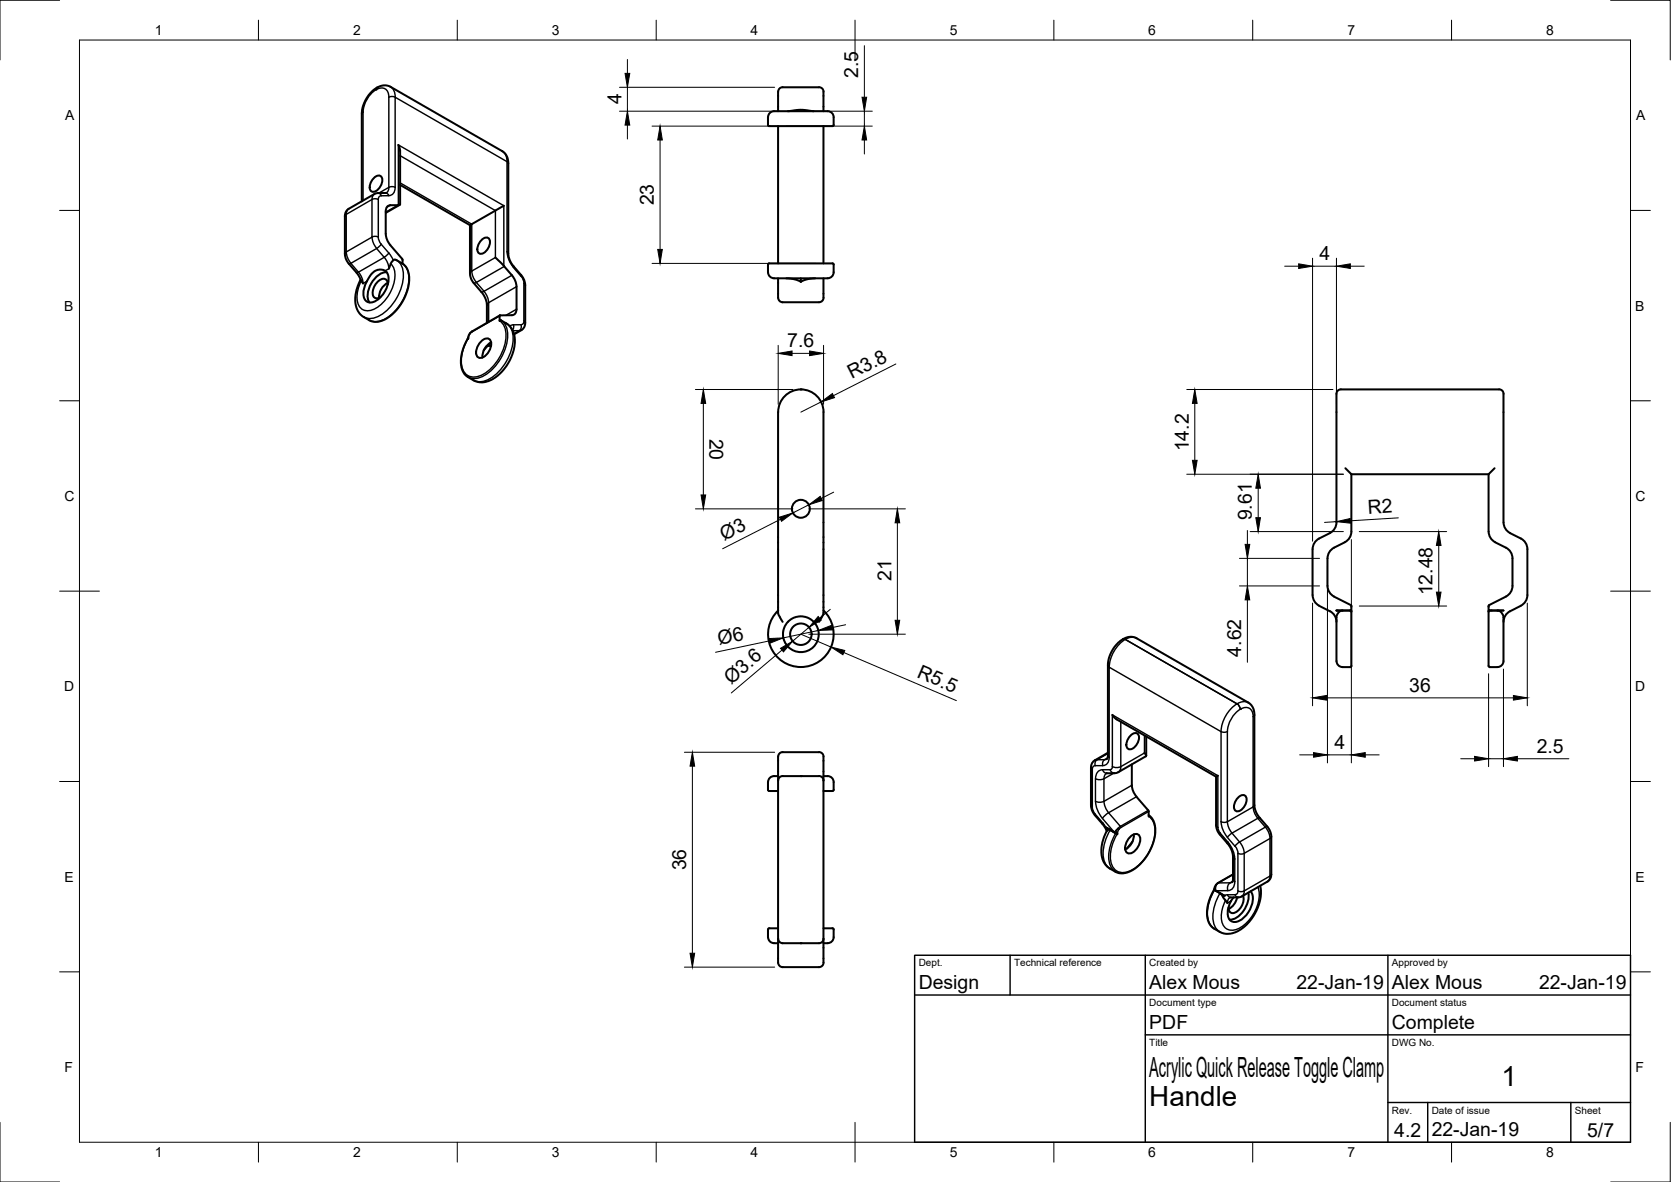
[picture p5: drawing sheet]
<svg xmlns="http://www.w3.org/2000/svg" width="420mm" height="297mm" viewBox="0 0 420 297" stroke-linecap="round" stroke-linejoin="round" font-family="sans-serif">
<!-- layer: Visible -->
<g fill="none" stroke="#000" stroke-width=".51">
<path d="M100.2 36.4l.4 1.5v13.4l-.4 .2M193.7 28.2l.9-.3h12.5a2.34 2.34 0 0 1 2.4 1.1l.1 2.4a1.1 1.1 0 0 1-1.4 .3h-13.7a1.07 1.07 0 0 1-1.4-.3l.1-2.4zM195.6 23.1v4.8M195.6 31.7v34.5M195.7 23a1.13 1.13 0 0 1 1.1-1.1h9.1a1.48 1.48 0 0 1 1.2 1.9v4.1M198.1 27.9l3.2-.3 3.3 .3M207.1 31.7v34.5M91 50.6v-22a7.1 7.1 0 0 1 5.8-7.2l1.4 .4 28.1 16.2 .8 .7 .5 .9 .2 1.1v23.4l.2 .9 .7 1.3 2.4 2.9a3.9 3.9 0 0 1 1 2.5v9.4a2.1 2.1 0 0 1-1 1.9l-1.8 1M94.1 44.6a1.13 1.13 0 0 1 1.6-.4 1.13 1.13 0 0 1 .4 1.6 2.52 2.52 0 0 1-2.7 2.3 2.53 2.53 0 0 1 .7-3.5zM97.2 48.5l-2.8 .1-6.9 4a2.06 2.06 0 0 0-.8 1.7v9.5a3.9 3.9 0 0 0 1 2.5l2.2 2.5 1.4 2.5M100.2 51.5l-2.1 .1a1.26 1.26 0 0 0-1.1 1.5v6.1l.5 1.5 .7 .9M100.5 51.5l-3.5 2"/>
<path d="M100.6 46.5l17.6 10.1M118.2 56.6v12.1a4 4 0 0 0 .9 2.4l2.1 2.4 1 1.9 .2 1.1v4.6M126.7 51.7l-8.5 4.9M93.5 68.8l1.4-1 .8-.1 .8 .2a1.84 1.84 0 0 1 1.2 2.2 6.4 6.4 0 0 1-4.3 5.9 1.87 1.87 0 0 1-2-2.2 8.5 8.5 0 0 1 1.2-3.8zM97.3 68.4a5.4 5.4 0 0 0-4.6 4.4 3.9 3.9 0 0 0 .2 3.2M97.5 71.5a1.25 1.25 0 0 0-.7-1.4 1.25 1.25 0 0 0-1.6 .4 3.3 3.3 0 0 0-1.1 4.2 1.29 1.29 0 0 0 1.6 0M97.5 71.1a4 4 0 0 0-2.2 3.8M97.8 67.5l.6-1.5 .5-.6 .4-.2 2.1 1.2 1 1.3 .5 1.9-.1 2-.3 1.3-1 2.4-.9 1.5-1.4 1.6-1.8 1.5-1.3 .7-1.1 .3-1.4-.1-2.1-1.1a6 6 0 0 1-1.8-7.1l1-2.3M98.1 61.6l3.1 3.7M101.2 65.3v1M121.2 60.2a1.13 1.13 0 0 1 1.5-.4 1.13 1.13 0 0 1 .4 1.5 2.52 2.52 0 0 1-2.6 2.4 2.53 2.53 0 0 1 .7-3.5zM124.6 64.7l2.1 2.1"/>
<path d="M125.6 79.4v1.3l.2-.3 1.5 .9a5.8 5.8 0 0 1 1.8 6.8l-1 2.7-1.7 2.4-1.9 1.7-2.4 1.1a4.2 4.2 0 0 1-3-.4l-1.6-1-.7-.6-.5-.9-.4-1.3v-1.7l.3-1.6 .5-1.6 .9-1.8M125.7 79.3l-7.2 4.1-.6 .8-.2 .7M125.7 79.2l-.1 .2M126.7 66.8l2 2.4M128.7 69.2l.6 .9 .5 1.4 .1 6.2a1.32 1.32 0 0 1-1.2 1.5l-2.9 .1M194.6 69.9h13.5M194.6 69.9a1.52 1.52 0 0 1-1.5-1.5v-1.9a1.09 1.09 0 0 1 1.4-.3h13.7a1.15 1.15 0 0 1 1.4 .3v1.9a1.49 1.49 0 0 1-1.5 1.5M195.6 69.9v4.9M197.7 69.9l1.7 .2 2 .7M201.4 69.9v.9M205 69.9l-1.7 .2-1.9 .7M207.1 69.9v4.2a1.49 1.49 0 0 1-1.2 1.9h-9.1a1.13 1.13 0 0 1-1.1-1.2"/>
<path d="M117.7 85l-.1 .1M117.7 85l.1 .1M117.7 84.9v.1M117.8 84.8l-.1 .1M120.8 86a1.62 1.62 0 0 1 2.5-.6 3.5 3.5 0 0 1-2.7 4.6 1.63 1.63 0 0 1-.7-2.5zM122.6 86.9h.9M123.5 86.1l-1.9 1.9M123.5 86.1a4 4 0 0 0-2.2 3.7M336 99v32.3a3 3 0 0 1-1.6 2.6l-2.7 1.4M337.2 97.9h39.7M337.2 97.8a1.13 1.13 0 0 0-1.2 1.2M376.9 97.8a1.13 1.13 0 0 1 1.2 1.2"/>
<path d="M378 99l.1 32.3a3.1 3.1 0 0 0 1.6 2.7l2.7 1.3a3 3 0 0 1 1.6 2.7M195.6 103.6v50.4l1.2 2.3M195.7 103.6a5.7 5.7 0 0 1 5.7-5.7 5.7 5.7 0 0 1 5.7 5.7v50.6l-1.2 2.1M338.3 117.7l1.5 1.5M339.8 119.2v14.4a3.1 3.1 0 0 1-1.7 2.7l-2.7 1.3a3.1 3.1 0 0 0-1.6 2.7v6.9a3 3 0 0 0 1.6 2.7l4.2 2.1 .2 .3M339.8 119.2h34.5M374.3 119.2v14.4M375.8 117.7l-1.5 1.5M330 138v11.5M331.7 135.3a3 3 0 0 0-1.6 2.7M374.3 133.6a3.1 3.1 0 0 0 1.6 2.7l2.8 1.3a3 3 0 0 1 1.6 2.7v6.9a3.1 3.1 0 0 1-1.6 2.7l-4.2 2.1-.2 .9a.33 .33 0 0 0-.1 .4 .33 .33 0 0 0 .4 .1M384 138v11.5a3 3 0 0 1-1.6 2.7"/>
<path d="M198.1 156.3a4.5 4.5 0 0 0 2 7.4 4.5 4.5 0 0 0 5.7-5.1 4.5 4.5 0 0 0-7.2-2.8l-.5 .5M207.1 153.4a8.2 8.2 0 0 1 .1 11.8 8.2 8.2 0 0 1-11.7 0 8.2 8.2 0 0 1 .2-11.8M330.1 149.5a3 3 0 0 0 1.6 2.7M331.7 152.2l2.7 1.4M334.4 153.6a3 3 0 0 1 1.6 2.7M336 153.4h3.5zM337.5 153.4l-.8 .4-.7 1.1v10.2a2.27 2.27 0 0 0 1.1 2.4l2.4 .1 .3-.3M339.5 153.4l.3 .3M339.8 152.3v.7a.24 .24 0 0 1 0 .4 .24 .24 0 0 1-.3 0M339.8 153.7v13.7M339.8 153.4v.3M374.3 153.4v.3"/>
<path d="M374.6 153.4l-.3 .3M374.6 153.4h3.4h-2.9M376.5 153.4l.9 .4 .6 1.1v10.2a2.3 2.3 0 0 1-1 2.4l-2.4 .1a1.02 1.02 0 0 1-.3-1.3v-12.6M379.7 153.6a3 3 0 0 0-1.6 2.7M382.4 152.2l-2.7 1.4M279.7 179.6l1.1 1.2 25 14.4M193.1 198.5l.3 .3h2.2M193.1 196.5v2M195.6 195a2.3 2.3 0 0 0-2.4 1.1l-.1 .4M195.6 190.1v51.8M195.7 190.1a1.1 1.1 0 0 1 1.1-1.1h9.1a1.5 1.5 0 0 1 1.2 1.9v45M196.8 195h9.1"/>
<path d="M196.8 195a1.13 1.13 0 0 0-1.1 1.1M205.9 195a1.13 1.13 0 0 1 1.2 1.1M207.1 195a2.35 2.35 0 0 1 2.4 1.1l.1 .4M209.6 196.5v2M209.6 198.5l-.3 .3h-2.2M278.3 190.8l.3-.8v-23a7.3 7.3 0 0 1 5.6-7l1.6 .4 28.1 16.2 .8 .6 .5 1 .2 1.1v23.4l.4 1.3 .6 1.1 2.3 2.6a4 4 0 0 1 1 2.6v9.4a2.02 2.02 0 0 1-1 1.8l-6.5 3.8-.8 .2-2.2 .1M278.6 189.2l-3.5 2a1.99 1.99 0 0 0-.8 1.7v9.5a4 4 0 0 0 1 2.5l2 2.3 1 1.7M284.4 184.7a1.13 1.13 0 0 1 1.5-.4 1.13 1.13 0 0 1 .4 1.6 2.52 2.52 0 0 1-2.6 2.3 2.53 2.53 0 0 1 .7-3.5zM284.6 192.1l.1 6.2 1 1.9 3.1 3.6v1.4M287.8 189.2a.59 .59 0 0 1 .3 .9l-7.2 4.1-2.7 .1M288.2 185v4.9M305.8 195.2v12.1a3.8 3.8 0 0 0 .9 2.4l2.2 2.6 1 2.1 .1 6.7-.2 .6"/>
<path d="M306.2 194.9l-.4 .3M278.1 208l2.4 1.4M278.1 208l1.1 .6M278.1 208l2.5 1.4h.4M279.2 208.6l1.3 .8M280.5 209.4l.3 .3M280.5 209.4l.5 .2M284 210.5a1.62 1.62 0 0 1 2.5-.5 3.5 3.5 0 0 1-2.7 4.5 1.63 1.63 0 0 1-.7-2.5zM284.8 211.5l-1.4 1.7M285.1 209.7a4 4 0 0 1-2.2 3.8M288.8 204.8l1 1 .6 1.6 .1 2.1-.5 2.1-.9 2.3-1.3 2-1.3 1.4-2.2 1.6-1.3 .5h-1.7l-2.5-1.3-1-1-.7-1.6-.2-2.1 .3-1.8 .7-2a1.29 1.29 0 0 1 .9-1.1l.4 .1M310 219.7l-3.9 2.3-.7 .9v.8"/>
<path d="M311.4 200.3a1.13 1.13 0 0 1 1.6-.4 1.13 1.13 0 0 1 .4 1.5 2.52 2.52 0 0 1-2.7 2.4 2.53 2.53 0 0 1 .7-3.5zM194.6 237h1M195.6 233.3h-2.3l-.2 .3v1.9a1.49 1.49 0 0 0 1.5 1.5M195.7 235.9a1.65 1.65 0 0 0 2 1.1h7.3a1.68 1.68 0 0 0 2.1-1.1M207.1 233.3h2.4l.1 2.2a1.49 1.49 0 0 1-1.5 1.5M207.1 237h1M207.1 235.9v6M305.2 223.7h.2M305.3 223.6l.1 .1M305.3 223.6h-.1M305.3 223.6h.1M305.4 223.7l2.4 1.4z"/>
<path d="M306.7 224.5l1.9 2.5M310.2 225.5l-.7 .9M311.1 225.5a4.1 4.1 0 0 1-2.2 2.9M312.5 225.1a3.7 3.7 0 0 1-2.5 4.4 1.14 1.14 0 0 1-1.1-1.5M313.9 224.3a6.4 6.4 0 0 1-4.3 6.8h-.5M314.5 224a4.7 4.7 0 0 1-.6 5.3 4.3 4.3 0 0 1-3.9 2.4 2.38 2.38 0 0 1-1.3-3l.9-2.3M316.9 222.6l.2 1.2-.2 2.1-.6 2.2-1 1.9-1.3 1.7-1.3 1.4-1.6 1-1.8 .5h-1.5l-1.1-.4-2-1.3-.8-1.2-.4-1.8 .1-1.9 .5-1.8 1.1-2.5M195.7 241.9a1.13 1.13 0 0 0 1.1 1.1h9.1a1.13 1.13 0 0 0 1.2-1.1"/>
<circle cx="201.4" cy="127.9" r="2.25"/>
<circle cx="201.4" cy="159.4" r="2.7"/>
</g>
<g fill="#000">
<circle cx="94.8" cy="22" r=".25"/>
<circle cx="201.4" cy="97.9" r=".25"/>
<circle cx="336" cy="153.4" r=".25"/>
<circle cx="282.4" cy="160.6" r=".25"/>
<circle cx="201.4" cy="195" r=".25"/>
<circle cx="201.4" cy="237" r=".25"/>
<circle cx="307.8" cy="225.1" r=".25"/>
</g>
<!-- layer: Visible Narrow -->
<g fill="none" stroke="#000" stroke-width=".36">
<path d="M91.3 28.2v22.2M94.5 22.5a7.2 7.2 0 0 0-3.2 5.7l-.3 .4M94.5 22.5a1.96 1.96 0 0 1 2.3-.2 1.96 1.96 0 0 1 1 2.1M94.8 22l-.2 .5M97.8 24.4v22.7M98.2 21.8l.9 1 .3 1.6a1.79 1.79 0 0 0-1.6 0M100.6 39.1l24 13.8v11.8l-6 3.4M126.3 38l.9 1 .3 1.6M87.1 53.9l-.4 .4M87.1 53.9v9.4M87.7 52.5a1.5 1.5 0 0 0-.6 1.4M93.5 50.1a1.79 1.79 0 0 1 1.6 0v9.5"/>
<path d="M93.5 59.6a1.79 1.79 0 0 1 1.6 0M93.5 59.6l-6.4 3.7M93.5 50.1l-6.4 3.8M93.5 50.1v9.5M93.5 59.6l.4 1.4 .8 1.4M94.2 48.8a1.5 1.5 0 0 0-.7 1.3M95.1 48.5l.4 .2 .4 .5M95.1 59.6l.1 .7 .6 1.1M97 48.5l.4 .2 .4 .5M97.8 49.2h-1.9a.81 .81 0 0 0-.8 .9M97.8 47.1l-2.5 1.4M97.8 47.1a1.5 1.5 0 0 1-.6 1.4"/>
<path d="M97.8 47.1a1.79 1.79 0 0 1 1.6 0M98.1 51.6l-.9 .5M99.4 47.1a1.77 1.77 0 0 1-1.6 2.1M100.1 51.6l-3.1 1.7M100.2 51.5v-15.1l26.5 15.3v15.1M100.6 46l18 10.3v11.8M127.5 40.6v22.7l.3 .4M127.5 40.6l-28.1-16.2v22.7M127.5 40.6l.3 .5M87.1 63.3l-.4 .5M87.1 63.3l.3 1.5 .8 1.3M88.2 66.2l-.5 .1"/>
<path d="M90.1 68.4l-.5 .1M90.1 68.4l.9 1.4 .3 1.4M92.2 70.7l-.9 .6M94.7 62.4l-6.5 3.8 1.9 2.2M94.7 62.4l1.9 2.3M95.8 61.4l2 2.2M95.9 61.4l-1.2 1M96.6 64.7l-6.5 3.7M96.6 64.6l1.2-1 1.1 1.8M96.6 64.7l.9 1.3 .3 1.5-1 .6M98.3 66.3a5.4 5.4 0 0 1 .4 5.9 9.5 9.5 0 0 1-5.3 5.8 2.83 2.83 0 0 1-3.6-3.4 9.5 9.5 0 0 1 1-4M99.7 65.4a4.7 4.7 0 0 1 1.6 5.2 12.4 12.4 0 0 1-6.9 9.2 3.5 3.5 0 0 1-2.9-.1"/>
<path d="M101.1 66.2a4.7 4.7 0 0 1 1.6 5.2 12.4 12.4 0 0 1-6.9 9.2 3.5 3.5 0 0 1-2.9-.1M118.6 68.1l.3 1.5 .9 1.4M118.6 68.1l-.4 .6M119.8 71l1.9 2.2M119.8 71l-.7 .1M121.7 73.2l.8 1.4 .4 1.5M121.7 73.2l-.6 .2M122.9 76.1v4.8M122.9 76.1l-.5 .6M125.6 79.4l-7 4M126.8 67l-7 4M127.5 63.3l.2 1.1 .4 1.2 1 1.6 .1-.3"/>
<path d="M128.7 69.2l-7 4M129.1 67.2l1.9 2.2M129.9 77.7l-2.7 1.5M129.9 72l-7 4.1M131.1 69.1l-.1 .3 1.1 2.3M131.7 71.2v9.5M118.2 83.8h.1M118.7 83.3l-.1 .1M122.7 86.8h.8M125.6 80.6a4.6 4.6 0 0 1 1.6 4.8 12 12 0 0 1-6.5 9 3.2 3.2 0 0 1-4.7-2.8 12 12 0 0 1 1.8-6.8l.2-.7 .6-.7M125.9 80.5a4.7 4.7 0 0 1 1.6 5.2 12.4 12.4 0 0 1-6.9 9.2 3.5 3.5 0 0 1-2.9-.2M127.3 81.3a4.7 4.7 0 0 1 1.6 5.2 12.4 12.4 0 0 1-6.9 9.2 3.5 3.5 0 0 1-2.9-.1"/>
<path d="M128.2 81.9l.9-.3 .1 .7-.3 .6M130.6 83.1l-1.4 .8M130.6 83.1h-1.7M131 81.6h-1.9M131 81.6l.1 .7-.5 .8M131.1 82.9l-.5 .2M132.1 81.1l-.4-.4a.81 .81 0 0 1-.7 .9M282.4 160.6l.5 .1M282.9 160.7l28.1 16.2M282.9 160.7a8.9 8.9 0 0 0-4 7l-.3-.5M285.8 160.4l-1.3-.3-1.6 .6M311 176.9a1.79 1.79 0 0 1 .8 1.3"/>
<path d="M311.1 176.9a8.9 8.9 0 0 0-4.1 6.9 1.8 1.8 0 0 0 1.6 0 7.2 7.2 0 0 1 3.3-5.6M311.9 178.2a1.96 1.96 0 0 1 2.3-.2 1.96 1.96 0 0 1 .9 2.1l.3-.4M313.9 176.6l-1.3-.3-1.5 .6M274.3 192.9l.4 .5M274.7 193.4v9.4M275.4 192.4h1.9M275.4 192.4a.81 .81 0 0 0-.7 1M275.4 195.7l.1 6.3 .6 1.9 1.1 1.8M275.5 195.7l1.2 .2 .9-.2M275.8 190.9l-.5 .2M275.8 190.9l-.5 .8 .1 .7M277.2 193.4h1.9"/>
<path d="M277.2 193.4a1.92 1.92 0 0 0-1.7 2.3M277.2 193.4a1.18 1.18 0 0 0 1.1 .9M277.3 192.4a1.76 1.76 0 0 0 1.6-2.1v-22.6l28.1 16.2v22.6l.8 .2 .8-.2 .3 1.5 .9 1.4M277.6 195.7v5.7M277.7 190.9h-1.9M277.7 190.9l-.5 .8 .1 .7M278.2 194.3a1.5 1.5 0 0 0-.6 1.4M278.3 190.8l-.6 .1M278.5 190.5l-.8 .4M278.6 189.8l.3 .5M278.6 189.3l-2.8 1.6M279.1 193.4a1.18 1.18 0 0 0 1.1 .9"/>
<path d="M279.7 192.7v-13.1l26.5 15.3v13M280 194.3l-2.4 1.4M281.8 181.4v11.3M281.8 192.6l-.8 .3-1.3-.2a.63 .63 0 0 1-.6 .7M281.8 192.6a1.5 1.5 0 0 1-.6 1.4M284.6 197.3l-7 4.1M287.8 184.8v4.4l-6 3.5M315.1 180.1v22.7l-6.5 3.7v-22.6M274.3 202.3l.4 .5M274.7 202.8l.1 .7 .6 1.1M275.4 204.6l1.9 2.2M275.4 204.6l-.1 .3"/>
<path d="M275.5 201.4l1.2 .2 .9-.2M277.2 205.7l3 3.5M277.3 206.8l1.1 1.8M277.3 206.8l-.1 .3M277.6 201.4l.3 1.4 .9 1.4M278.7 204.2l-1.5 1.5M278.7 204.2l3 3.5M279.2 208.6a9.5 9.5 0 0 0-1.3 8.4l1.2 1.3M281.1 208.1l-.9 1.1M281.2 208.2l-.6 1.2a9.5 9.5 0 0 0-1.3 8.4l1.2 1.3M281.2 208.2l.2 .2M281.7 207.7l-.5 .5"/>
<path d="M281.7 207.7l.1 .3M281.8 208l-.6 .6-.4 1.1M285.7 200.2l-7 4M288.7 203.7l-7 4M288.8 203.9l-7 4.1M288.8 205.2a4.6 4.6 0 0 1 1.6 4.7 12 12 0 0 1-6.5 9.1 3.2 3.2 0 0 1-4.7-2.8 10.7 10.7 0 0 1 1.7-6.5M305.8 207.3l1 2-.1 .4M306.8 209.4l1.9 2.2M307 206.5l.4 1.7 1.2 2.2M308.6 210.4l1.9 2.3M308.7 211.6l1.2 1.8 .4 1.2 .2 1.3M308.7 211.6v.3"/>
<path d="M309.8 209.4l1.9 2.2M309.8 209.4l-1.2 1M310 219.7l-3.7 2.2M310 215.3l.5 .6M310.5 215.9v5.7M310.6 212.6l.7 1.5v9.8a1.79 1.79 0 0 0 1.6 0M311.7 211.6l.8 1.4 .4 1.5-.8 .1-.8-.2M311.7 211.6l-1.2 1.1M315.4 202.3l-.1 .3a2.05 2.05 0 0 0 .3 2.1l.7 .9M316.3 205.6l-6.5 3.8M316.3 205.6l1.9 2.3M316.8 205.5l-.5 .1"/>
<path d="M318.2 207.9l-6.5 3.7M318.2 207.9l.8 1.3 .3 1.5M318.7 207.7l-.5 .2M319.3 210.7l-6.5 3.7v9.5M319.3 210.7v9.5M319.7 210.2l-.4 .5M319.7 219.7l-.4 .5M305.4 223.7h.1M305.4 223.7a9.5 9.5 0 0 0-1.2 8.4l1.1 1.2M305.8 222.4h.1M305.8 222.4l-.4 1.3M305.8 222.4l-.2 .7 .1 .7"/>
<path d="M306.8 224.5a9.5 9.5 0 0 0-1.3 8.4l1.2 1.3M307.5 225.4l.5-.4 .6-.2 .4 .5 .4 .2M308.7 223.8h-3M309.2 225.6a1.5 1.5 0 0 0-.6 1.3M309.3 221.9h-3l-.5 .5M309.5 226.4l-.9 .6M309.8 221.7l-.5 .1M310 221.5l-.7 .4M310 220.9a1.79 1.79 0 0 1-1.3 2.9 1.75 1.75 0 0 1 .6-2M310.5 224.8l.4 .5 .4 .2M310.5 224.8l-1.9 .1M311.3 223.9a.81 .81 0 0 1-.8 .9"/>
<path d="M312.9 223.9a1.5 1.5 0 0 1-.7 1.4M316.3 222.9a9.1 9.1 0 0 1-2.6 8.7 5.2 5.2 0 0 1-4.9 2 3.3 3.3 0 0 1-1.7-3.6 9.7 9.7 0 0 1 1.1-3.7M319.3 220.2l-6.5 3.7M319.3 220.1a1.5 1.5 0 0 1-.6 1.4"/>
</g>
<g fill="#000">
<circle cx="94.5" cy="22.5" r=".18"/>
<circle cx="311" cy="176.9" r=".18"/>
<circle cx="311.8" cy="178.3" r=".18"/>
<circle cx="280.5" cy="209.4" r=".18"/>
</g>
<!-- layer: Border -->
<g fill="none" stroke="#000" stroke-width=".25">
<path d="M15 .1h-15v15M20 10.1h390v276.9h-390zM65 5.1v5M115 5.1v5M165 5.1v5M215 5.1v10M265 5.1v5M315 5.1v5M365 5.1v5M405 .1h15v15M15 52.9h5M410 52.9h5"/>
<path d="M15 100.7h5M410 100.7h5M15 148.6h10M405 148.6h10M15 196.4h5M410 196.4h5M15 244.2h5M410 244.2h5M0 282.1v14.9h15M65 287v5M115 287v5M165 287v5"/>
<path d="M215 282.1v9.9M265 287v5M315 287v5M365 287v5M420 282.1v14.9h-15"/>
</g>
<!-- layer: TitleBlock -->
<path d="M230 240.1h180v46.9h-180zM230 250h180M254 240.1v9.9M288 240.1v46.9M349 240.1v46.9M288 260.1h122M349 277.1h61M359 277.1v9.9M395 277.1v9.9" fill="none" stroke="#000" stroke-width=".36"/>
<!-- layer: Dimensions -->
<g fill="none" stroke="#000" stroke-width=".25">
<path d="M157.8 15v3.4M217.3 11.5v12.9M155.8 27.9h40.3M155.8 21.9h39M157.8 21.9v6M157.8 31.4v3.5M164 31.7h29.7M166 35.2v27.5M197.7 31.7h21.6M200.1 27.9h19.2M217.3 27.9v3.8M217.3 35.2v3.5"/>
<path d="M164 66.2h41.1M323 66.9h3.5M330 64.9v71.1M330 66.9h6M336 64.9v36.7M339.5 66.9h3.5M174.9 97.9h24.5M195.7 86.8v14.8M199.2 88.8h4.4M207.1 86.8v14.8M225.3 91.5l-15.7 7.9M298.4 97.9h36.8"/>
<path d="M176.8 101.4v23M206.4 101l-5 2.6M298.4 119.2h39.4M300.4 101.4v14.3M174.9 127.9h24.5M196.2 130.5l-14.5 7.4M203.4 127.9h24.2M203.4 126.9l-4.1 2M209.6 123.7l-3.1 1.6M225.6 131.4v24.5M313.6 133.3v3.5M314.3 133.6h23.5"/>
<path d="M316.4 122.7v7.4M336 131.1l-3 .2M339.8 135.6v56.1M341.8 133.6h21.9M351.6 130.1l-12.1 .8M361.8 137.1v11.7M197.1 158l-.2 1.2 .1 1.2 .8 1.7M201.4 159.4l7.6 3.2M203.4 159.4h24.2M203.4 157.6l-4.1 3.5M205.8 158.4l-8.8 1.9M208.8 153.1l-2.7 2.3"/>
<path d="M212.6 157l-3.4 .7M311.7 140.3h20.1M311.7 147.2h20.1M313.6 140.3v6.9M313.6 150.8v15.6M330 151.6v25.8M333.8 142.3v49.4M341.8 152.3h21.9M384 151.6v25.8M193.5 161l-13.6 2.9M196.6 163.4l-12.7 10.7M212.2 164l28.3 12.1"/>
<path d="M333.5 175.4h47M374.3 169.3v23.4M378 168.1v24.6M172.1 189h22.7M174.1 192.5v47.1M326.8 189.7h3.5M333.8 189.7h6M343.3 189.7h3.5M367.3 190.7h3.5M374.3 190.7h3.7M381.5 190.7h13M172.1 243h22.7"/>
</g>
<g fill="#000" stroke="#000" stroke-width=".25">
<path d="M157.2 18.4h1.1l-.5 3.5zM157.8 27.9l.5 3.5h-1.1zM166 31.7l.5 3.5h-1.1zM217.3 31.7l.6 3.5h-1.2zM216.7 24.4h1.2l-.6 3.5zM165.4 62.7h1.1l-.5 3.5zM326.5 66.3l3.5 .6-3.5 .6zM336 66.9l3.5-.6v1.2zM195.7 88.8l3.5-.6v1.2zM203.6 88.2l3.5 .6-3.5 .6zM206.4 101l2.9-2.1 .5 1zM176.8 97.9l.6 3.5h-1.1z"/>
<path d="M300.4 97.9l.6 3.5h-1.2zM299.8 115.7h1.2l-.6 3.5zM176.3 124.4h1.1l-.6 3.5zM196 130l3.3-1.1-2.8 2.1zM203.4 126.9l2.8-2.2 .6 1.1zM225.6 127.9l.6 3.5h-1.1zM313.1 136.8h1.1l-.6 3.5zM316.4 119.2l.5 3.5h-1.1zM315.8 130.1h1.1l-.5 3.5zM336 131.1l3.5-.8 .1 1.2zM361.8 133.6l.5 3.5h-1.1zM205.7 154.9l.8 .9-3.1 1.8z"/>
<path d="M205.8 158.4l3.3-1.3 .2 1.2zM225.1 155.9h1.1l-.6 3.5zM313.6 147.2l.6 3.6h-1.1zM361.2 148.8h1.1l-.5 3.5zM193.4 160.5l3.6-.2-3.3 1.3zM196.3 162.9l3-1.8-2.3 2.7zM209 162.6l3.4 .9-.5 1zM330 175.4l3.5-.6v1.1zM380.5 174.8l3.5 .6-3.5 .5zM174.1 189l.6 3.5h-1.2zM330.3 189.1l3.5 .6-3.5 .6zM339.8 189.7l3.5-.6v1.2z"/>
<path d="M370.8 190.1l3.5 .6-3.5 .5zM378 190.7l3.5-.6v1.1zM173.5 239.6h1.2l-.6 3.4z"/>
</g>
<g font-size="7">
<text x="289" y="270.6">Acrylic Quick Release Toggle Clamp</text>
<text x="377.5" y="273">1</text>
<text x="289" y="278.1">Handle</text>
</g>
<g font-size="4.9">
<text x="215.8" y="19.6" transform="rotate(-90 215.8 19.6)">2.5</text>
<text x="156.3" y="26.2" transform="rotate(-90 156.3 26.2)">4</text>
<text x="164.4" y="51.6" transform="rotate(-90 164.4 51.6)">23</text>
<text x="331.8" y="65.4">4</text>
<text x="198" y="87.2">7.6</text>
<text x="214.2" y="95.3" transform="rotate(-27 214.2 95.3)">R3.8</text>
<text x="178.4" y="110.2" transform="rotate(90 178.4 110.2)">20</text>
<text x="298.9" y="113.4" transform="rotate(-90 298.9 113.4)">14.2</text>
<text x="314.8" y="130.8" transform="rotate(-90 314.8 130.8)">9.61</text>
<text x="344" y="129.1" transform="rotate(-4 344 129.1)">R2</text>
<text x="182.1" y="135.9" transform="rotate(-27 182.1 135.9)">Ø3</text>
<text x="224.1" y="146" transform="rotate(-90 224.1 146)">21</text>
<text x="360.2" y="149.6" transform="rotate(-90 360.2 149.6)">12.48</text>
<text x="180.8" y="162.1" transform="rotate(-12 180.8 162.1)">Ø6</text>
<text x="312.1" y="165" transform="rotate(-90 312.1 165)">4.62</text>
<text x="183.8" y="172" transform="rotate(-40 183.8 172)">Ø3.6</text>
<text x="230.4" y="170.1" transform="rotate(23 230.4 170.1)">R5.5</text>
<text x="354.3" y="173.8">36</text>
<text x="335.5" y="188.2">4</text>
<text x="386.4" y="189.1">2.5</text>
<text x="172.5" y="218.7" transform="rotate(-90 172.5 218.7)">36</text>
<text x="231" y="248.5">Design</text>
<text x="289" y="248.5">Alex Mous</text>
<text x="326" y="248.5">22-Jan-19</text>
<text x="350" y="248.5">Alex Mous</text>
<text x="387" y="248.5">22-Jan-19</text>
<text x="289" y="258.6">PDF</text>
<text x="350" y="258.6">Complete</text>
<text x="350.6" y="285.7">4.2</text>
<text x="360" y="285.5">22-Jan-19</text>
<text x="399.1" y="285.7">5/7</text>
</g>
<g font-size="3.5">
<text x="39" y="8.8">1</text>
<text x="88.8" y="8.8">2</text>
<text x="138.8" y="8.8">3</text>
<text x="188.7" y="8.8">4</text>
<text x="238.8" y="8.8">5</text>
<text x="288.7" y="8.8">6</text>
<text x="338.8" y="8.8">7</text>
<text x="388.8" y="8.8">8</text>
<text x="16.4" y="30.2">A</text>
<text x="411.4" y="30.2">A</text>
<text x="16.2" y="78">B</text>
<text x="411.2" y="78">B</text>
<text x="16.2" y="125.9">C</text>
<text x="411.2" y="125.9">C</text>
<text x="16.2" y="173.7">D</text>
<text x="411.2" y="173.7">D</text>
<text x="16.2" y="221.6">E</text>
<text x="411.2" y="221.6">E</text>
<text x="16.2" y="269.4">F</text>
<text x="411.2" y="269.4">F</text>
<text x="39" y="290.8">1</text>
<text x="88.8" y="290.8">2</text>
<text x="138.8" y="290.8">3</text>
<text x="188.7" y="290.8">4</text>
<text x="238.8" y="290.8">5</text>
<text x="288.7" y="290.8">6</text>
<text x="338.8" y="290.8">7</text>
<text x="388.8" y="290.8">8</text>
</g>
<g font-size="2.5">
<text x="231" y="242.9">Dept.</text>
<text x="255" y="242.9">Technical reference</text>
<text x="289" y="242.9">Created by</text>
<text x="350" y="242.9">Approved by</text>
<text x="289" y="252.8">Document type</text>
<text x="350" y="252.8">Document status</text>
<text x="289" y="262.9">Title</text>
<text x="350" y="262.9">DWG No.</text>
<text x="350" y="279.9">Rev.</text>
<text x="360" y="279.9">Date of issue</text>
<text x="396" y="279.9">Sheet</text>
</g>
</svg>
